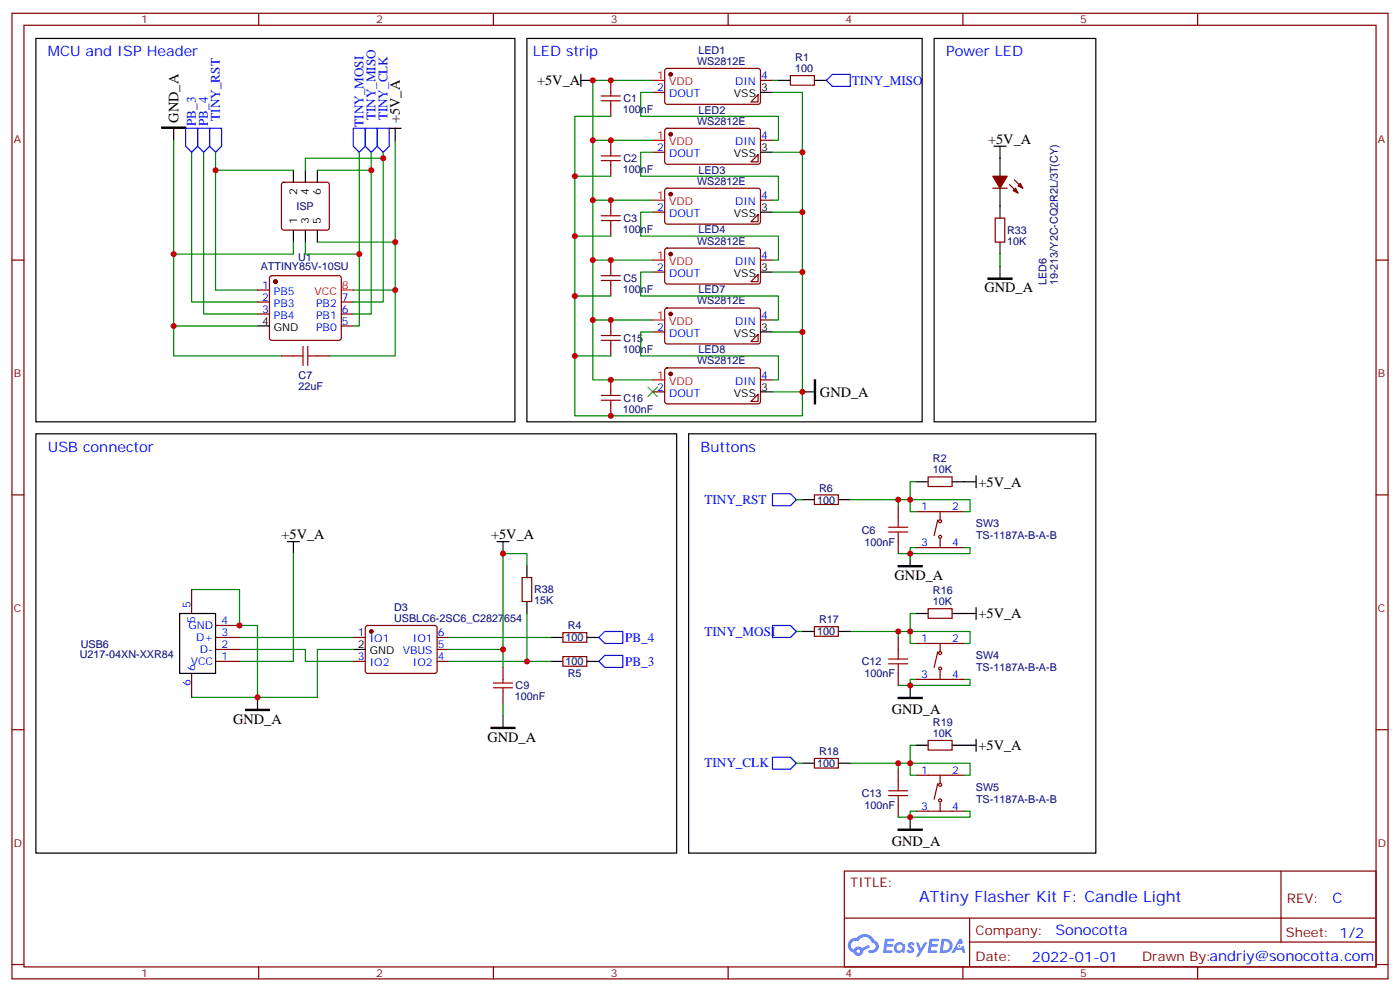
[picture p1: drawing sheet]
<svg xmlns="http://www.w3.org/2000/svg" width="412mm" height="292mm" viewBox="0 0 412 292" stroke-linecap="round" stroke-linejoin="round" font-family="sans-serif">
<g fill="none" stroke="#870000" stroke-width=".35">
<path d="M3.5 3.9h405.4v284.4h-405.4zM7.1 7.4h398.2v277.3h-398.2zM76.2 3.9v3.5M145.3 3.9v3.5M214.5 3.9v3.5M283.6 3.9v3.5M352.8 3.9v3.5M3.5 76.6h3.6M405.3 76.6h3.6M3.5 145.7h3.6M405.3 145.7h3.6M3.5 214.9h3.6"/>
<path d="M405.3 214.9h3.6M248.7 256.5h156.6v28.2h-156.6zM377.3 256.5v20.9M248.7 270.4h156.5M285.6 277.4h119.6M285.6 270.4v14.1M3.5 284h3.6M76.2 284.7v3.6M145.3 284.7v3.6M214.5 284.7v3.6M283.6 284.7v3.6M352.8 284.7v3.6"/>
<path d="M405.3 284h3.6"/>
</g>
<g fill="#5487ff">
<path d="M267.7 277.7a1.22 1.22 0 0 1 1.7 .2l-.4 .6a.47 .47 0 0 0-.3-.4 .47 .47 0 0 0-.5 .2l.1 .2a1.14 1.14 0 0 1 .8 1.8 1.14 1.14 0 0 1-1.9 0l-.2-.2 .5-.6 .7 .5a.29 .29 0 0 0 .3-.3 .29 .29 0 0 0-.2-.3 1.04 1.04 0 0 1-.6-1.7z"/>
<path d="M260.7 276.4h2.4l.3 .2-.2 .5-1.8 .1-.1 .8h1.5l.3 .4-.3 .4h-1.6l-.2 1.1h1.7l.2 .3-.2 .3-2.6 .1z"/>
<path d="M273.8 276.4h2.4l.3 .2-.1 .5-1.8 .1-.2 .8h1.6l.3 .4-.4 .4h-1.6l-.1 1.1h1.7l.2 .3-.2 .3-2.6 .1z"/>
<path d="M282.6 276.4h.7l.3 1.3-.6 .3a.69 .69 0 0 0-1 .3 .69 .69 0 0 0 .4 .9 .69 .69 0 0 0 .9-.6l.5-.2 .6 2.2h-.8l-.2-.9h-1.8l-.5 .9h-.8z"/>
<path d="M269.8 277.5h.8l.6 1.8 1.1-1.8h.9l-2.6 4.2h-.8l.9-1.5z"/>
<path d="M277.4 276.4l-.6 4.2h1.3a2.11 2.11 0 0 0 2.5-2.1 2.11 2.11 0 0 0-2.5-2.1zM278.1 277.2a1.39 1.39 0 0 1 1.7 1.4 1.39 1.39 0 0 1-1.8 1.3h-.3z"/>
<path d="M263.7 278.1a1.54 1.54 0 0 0-.1 2.1 1.54 1.54 0 0 0 2.2 .1l.6 .3 .3-2.3-.2-.3h-.4a1.49 1.49 0 0 0-2.4 .1zM264 279.1a.94 .94 0 0 1 1.8 0 .94 .94 0 0 1-1.8 0z"/>
<path d="M250.4 276.8a2.18 2.18 0 0 0 1.1 3.7 1.44 1.44 0 0 0 1.6 .9 1.44 1.44 0 0 0 1.2-1.4l2-1-.5-.8-1.9 1a1.47 1.47 0 0 0-2.4 .4 1.39 1.39 0 0 1-.7-1.9 1.39 1.39 0 0 1 2-.5 2.12 2.12 0 0 1 2.2-1.3 2.12 2.12 0 0 1 1.9 1.7 1.14 1.14 0 0 1 1.1 1.4 1.14 1.14 0 0 1-1.7 .7 .43 .43 0 0 0-.5 .4 .43 .43 0 0 0 .4 .5 1.98 1.98 0 0 0 2.5-1.2 1.98 1.98 0 0 0-1.2-2.6 3.1 3.1 0 0 0-5.3-.6l-.9 .1zM252.3 280.1a.55 .55 0 0 1 1.1 0 .55 .55 0 0 1-1.1 0z"/>
<circle cx="282.6" cy="278.5" r=".26"/>
</g>
<g fill="none" stroke="#008700" stroke-width=".35">
<path d="M179.9 34.3h-10.6v17.6M192.3 23.7h-17.7v70.5h17.7M192.3 27.2h-3.6v7.1h40.6v7h-1.8M227.5 27.2h8.9v95.2h-67.1v-17.6M227.5 23.7h1.8M51.2 41.3v54.7h24.6M56.4 44.8v44.1h19.4M60 44.8v47.7h15.8M63.5 44.8v40.6h12.3M63.5 50.1h22.9M93.5 50.1h15.9M105.8 44.8v51.2h-1.7"/>
<path d="M109.4 44.8v47.7h-5.3M112.9 44.8v44.1h-8.8M112.9 46.6h-22.9v3.5M116.4 41.3v44.1h-12.3M174.6 41.3h17.7M174.6 58.9h17.7M179.9 51.9h-10.6v17.6M192.3 44.8h-3.6v7.1h40.6v7h-1.8M227.5 44.8h8.9M86.4 71.3v3.5h-35.2M90 71.3v3.5h15.8M93.5 71.3h22.9"/>
<path d="M174.6 76.6h17.7M179.9 69.5h-10.6v17.7h10.6M192.3 62.5h-3.6v7h40.6v7.1h-1.8M227.5 62.5h8.9M294.6 74.8v3.6M51.2 96v8.8h31.7M116.4 85.4v19.4h-19.4M169.3 87.2v17.6h10.6M174.6 94.2v17.7h17.7M192.3 80.1h-3.6v7.1h40.6v7h-1.8M192.3 97.8h-3.6v7h40.6v7.1h-1.8M227.5 80.1h8.9"/>
<path d="M227.5 97.8h8.9M227.5 115.4h8.9M234.6 147.1h1.8M250.5 147.1h17.6v3.6h1.8M264.6 147.1v1.8M269.9 141.9h-1.8v5.2h17.7v3.6h-1.8M56.4 173.6h14.2v10.6h5.2v21.2h-19.4M86.4 163v31.8h-15.8M155.2 166.5v-3.5h-7v28.2h-15.9M264.6 163h3.5v1.8M269.9 161.3h-1.8v1.7h17.7v-1.7h-1.8M70.6 191.2h19.4v3.6h14.1"/>
<path d="M70.6 187.7h33.5M104.1 191.2h-10.6v14.2h-17.7M132.3 187.7h30M132.3 194.8h30M148.2 191.2v5.3M155.2 180.7v14.1M234.6 185.9h1.8M250.5 185.9h17.6v3.6h1.8M264.6 185.9v1.8M269.9 180.7h-1.8v5.2h17.7v3.6h-1.8M148.2 207.1v3.5M264.6 201.8h3.5"/>
<path d="M269.9 200.1h-1.8v1.7h17.7v-1.7h-1.8M269.9 219.5h-1.8v5.3h17.7v3.5h-1.8M234.6 224.8h1.8M250.5 224.8h17.6v3.5h1.8M264.6 224.8v1.7M269.9 238.9h-1.8v1.7h17.7v-1.7h-1.8M264.6 240.6h3.5"/>
</g>
<g fill="none" stroke="#000" stroke-width=".35">
<path d="M10.6 11.3h141.1v112.9h-141.1zM155.2 11.3h116.4v112.9h-116.4zM275.2 11.3h47.6v112.9h-47.6zM51.2 37.8v3.5M114.7 37.8h3.5M116.4 37.8v3.5M171.1 23.7h3.5M171.1 21.9v3.5M224 27.2h3.5M229.3 23.7h3.5M239.9 23.7h3.5M86.4 50.1v3.6"/>
<path d="M90 50.1v3.6M93.5 50.1v3.6M224 44.8h3.5M292.8 43.1h3.5M294.6 43.1v8.8M294.6 55.4v8.8M86.4 67.8v3.5M90 67.8v3.5M93.5 67.8v3.5M224 62.5h3.5M294.6 71.3v3.5M294.6 78.4v3.5"/>
<path d="M75.8 96h3.6M224 80.1h3.5M224 97.8h3.5M224 115.4h3.5M236.4 115.4h3.5M10.6 127.7h188.7v123.5h-188.7zM202.8 127.7h120v123.5h-120zM84.7 159.5h3.5M86.4 159.5v3.5M146.4 159.5h3.5M148.2 159.5v3.5M236.4 147.1h3.5"/>
<path d="M246.9 147.1h3.6M269.9 141.9h3.5M280.5 141.9h7M287.5 140.1v3.5M155.2 166.5v3.6M155.2 177.1v3.6M268.1 163v3.5M287.5 178.9v3.5M52.9 180.7h10.6v17.6h-10.6zM104.1 191.2h3.5M162.3 187.7h3.5M162.3 194.8h3.5"/>
<path d="M172.9 187.7h3.5M172.9 194.8h3.5M236.4 185.9h3.5M246.9 185.9h3.6M269.9 180.7h3.5M280.5 180.7h7M75.8 205.4v3.5M148.2 210.6v3.6M268.1 201.8v3.6M269.9 219.5h3.5M280.5 219.5h7M287.5 217.7v3.5"/>
<path d="M236.4 224.8h3.5M246.9 224.8h3.6M268.1 240.6v3.6"/>
</g>
<g fill="#870000" stroke="#870000" stroke-width=".35">
<path d="M292.5 51.9h4.2l-2.1 3.5z"/>
<path d="M299.2 55.4l.7 1.4-1.5-.7z"/>
<path d="M299.9 54.7l.7-.7 .7 1.4z"/>
<circle cx="81.1" cy="82.9" r=".53"/>
<circle cx="197.6" cy="21.9" r=".53"/>
<circle cx="197.6" cy="39.5" r=".53"/>
<circle cx="197.6" cy="57.2" r=".53"/>
<circle cx="197.6" cy="74.8" r=".53"/>
<circle cx="109.4" cy="185.9" r=".53"/>
<circle cx="197.6" cy="92.5" r=".53"/>
<circle cx="197.6" cy="110.1" r=".53"/>
</g>
<g fill="none" stroke="#870000" stroke-width=".35">
<path d="M179.9 23.7v3.5M179.9 30.7v3.6M192.3 27.2h3.5M196 20.4l.5-.3 27.1 .1 .4 .6-.1 9.5-.6 .4h-27.1l-.4-.7v-9.2zM196 38l.5-.2h27.1l.4 .7-.1 9.4-.6 .5-27.1-.1-.4-.6v-9.2zM223.3 27.9v2.1h-2.1zM224 23.7h3.5M232.8 22.3h7.1v2.8h-7.1zM83.1 53.9l.5-.2h12.7l.5 .2 .2 .5v12.7l-.2 .5-.5 .2h-12.7l-.5-.3-.2-.4v-12.7zM179.9 41.3v3.5M179.9 48.4v3.5M179.9 58.9v3.6"/>
<path d="M192.3 44.8h3.5M196 55.6l.5-.2 27.1 .1 .4 .6-.1 9.5-.6 .4-27.1-.1-.4-.6v-9.2zM221.2 47.7l2.1-2.2v2.2zM224 41.3h3.5M224 58.9h3.5M292.5 55.4h4.2M297.4 54.4l2.5 2.4M298.8 53l2.5 2.4M179.9 66v3.5M179.9 76.6v3.5M192.3 62.5h3.5M196 73.3l.5-.2h27.1l.4 .7-.1 9.4-.6 .4h-27.1l-.4-.7v-9.1z"/>
<path d="M221.2 65.3l2.1-2.1v2.1zM224 76.6h3.5M293.2 64.2h2.8v7.1h-2.8zM75.8 85.4h3.6M75.8 88.9h3.6M75.8 92.5h3.6M79.6 81.4l.5-.2h19.7l.5 .2 .2 .5v17.6l-.2 .5-.5 .2h-19.7l-.5-.2-.2-.5v-17.6zM100.5 88.9h3.6M100.5 92.5h3.6M100.5 96h3.6M179.9 83.6v3.6M179.9 94.2v3.6"/>
<path d="M192.3 80.1h3.5M192.3 97.8h3.5M196 90.9l.5-.2 27.1 .1 .4 .6-.1 9.5-.6 .4-27.1-.1-.4-.6v-9.2zM223.3 80.8v2.1h-2.1zM223.3 98.5v2.1h-2.1zM224 94.2h3.5M82.9 104.8h3.5M93.5 104.8h3.5M179.9 101.3v3.5M179.9 111.9v3.5M179.9 118.9v3.5M192.3 115.4h3.5"/>
<path d="M196 108.5l.5-.2 27.1 .1 .4 .6-.1 9.5-.6 .4h-27.1l-.4-.7v-9.2zM223.3 116.1v2.1h-2.1zM224 111.9h3.5M239.9 145.7h7v2.9h-7zM264.6 148.9v3.5M264.6 159.5v3.5M269.9 150.7h14.1M273.4 140.4h7.1v2.9h-7.1zM276.2 153.1l-1 4.6M276.9 150.7v2.4M276.9 158.8v2.5M56.4 173.6v7.1"/>
<path d="M153.8 170.1h2.8v7h-2.8zM269.9 161.3h14.1M273.4 179.2h7.1v2.9h-7.1zM56.4 198.3v7.1M63.5 187.7h7.1M63.5 194.8h7.1M63.5 191.2h7.1M63.5 184.2h7.1M104.1 187.7h3.5M104.1 194.8h3.5M107.8 184.4l.5-.2h20l.5 .7-.1 13-.6 .4-20.1-.1-.4-.6v-12.7zM128.8 187.7h3.5"/>
<path d="M128.8 194.8h3.5M128.8 191.2h3.5M148.2 196.5v3.6M165.8 186.3h7.1v2.8h-7.1zM165.8 193.4h7.1v2.8h-7.1zM239.9 184.5h7v2.9h-7zM264.6 187.7v3.5M264.6 198.3v3.5M269.9 189.5h14.1M276.2 191.9l-1 4.6M276.9 189.5v2.4M276.9 197.6v2.5"/>
<path d="M148.2 203.6v3.5M269.9 200.1h14.1M273.4 218.1h7.1v2.8h-7.1zM239.9 223.3h7v2.9h-7zM264.6 226.5v3.5M264.6 237.1v3.5M269.9 238.9h14.1M269.9 228.3h14.1M276.2 230.8l-1 4.5M276.9 228.3v2.5M276.9 236.4v2.5"/>
<circle cx="276.9" cy="153.5" r=".44"/>
<circle cx="276.9" cy="158.1" r=".44"/>
<circle cx="276.9" cy="196.9" r=".44"/>
<circle cx="276.9" cy="192.3" r=".44"/>
<circle cx="276.9" cy="235.7" r=".44"/>
<circle cx="276.9" cy="231.1" r=".44"/>
</g>
<path d="M192.3 23.7h3.5M192.3 41.3h3.5M192.3 58.9h3.5M192.3 76.6h3.5M100.5 85.4h3.6M192.3 94.2h3.5M192.3 111.9h3.5" fill="none" stroke="#f00" stroke-width=".35"/>
<g fill="none" stroke="#a10000" stroke-width=".35">
<path d="M177.1 28.3h5.6M177.1 29.7h5.6M179.9 27.2v1.1M179.9 29.7v1M177.1 45.9h5.6M177.1 47.3h5.6M179.9 44.8v1.1M179.9 47.3v1.1M177.1 63.5h5.6M177.1 64.9h5.6M179.9 62.5v1M179.9 64.9v1.1"/>
<path d="M177.1 81.2h5.6M177.1 82.6h5.6M177.1 98.8h5.6M179.9 80.1v1.1M179.9 82.6v1M179.9 97.8v1M86.4 104.8h2.9M89.3 102v5.6M90.7 104.8h2.8M90.7 102v5.6M177.1 100.2h5.6M177.1 116.5h5.6"/>
<path d="M177.1 117.9h5.6M179.9 100.2v1.1M179.9 115.4v1.1M179.9 117.9v1M261.8 156.7h5.6M261.8 155.3h5.6M264.6 152.4v2.9M264.6 156.7v2.8M261.8 195.5h5.6M261.8 194.1h5.6M264.6 191.2v2.9M264.6 195.5v2.8"/>
<path d="M145.3 201.1h5.7M145.3 202.5h5.7M148.2 200.1v1M148.2 202.5v1.1M261.8 234.3h5.6M261.8 232.9h5.6M264.6 230v2.9M264.6 234.3v2.8"/>
</g>
<path d="M54.7 37.8h3.5v5.3l-1.8 1.7-1.7-1.7zM58.2 37.8h3.5v5.3l-1.7 1.7-1.8-1.7zM61.7 37.8h3.6v5.3l-1.8 1.7-1.8-1.7zM104.1 37.8h3.5v5.3l-1.8 1.7-1.7-1.7zM107.6 37.8h3.5v5.3l-1.7 1.7-1.8-1.7zM111.1 37.8h3.6v5.3l-1.8 1.7-1.8-1.7zM243.4 23.7l1.8-1.8h5.3v3.5h-5.3zM227.5 145.4h5.3l1.8 1.7-1.8 1.8h-5.3zM176.4 194.8l1.8-1.8h5.2v3.5h-5.2zM176.4 187.7l1.8-1.8h5.2v3.6h-5.2zM227.5 184.2h5.3l1.8 1.7-1.8 1.8h-5.3zM227.5 223h5.3l1.8 1.8-1.8 1.7h-5.3z" fill="none" stroke="#00f" stroke-width=".35"/>
<path d="M190.9 114l2.8 2.8M193.7 114l-2.8 2.8" fill="none" stroke="#3c3" stroke-width=".35"/>
<path d="M47.6 37.4h7.1v.4h-7.1zM291 81.9h7.1v.3h-7.1zM239.9 111.9h.3v7h-.3zM264.6 166.5h7v.4h-7zM72.3 208.9h7.1v.3h-7.1zM144.6 214.2h7.1v.3h-7.1zM264.6 205.4h7v.3h-7zM264.6 244.2h7v.3h-7z" fill="#000" stroke="#000" stroke-width=".35"/>
<g fill="#c00">
<circle cx="174.6" cy="23.7" r=".88"/>
<circle cx="174.6" cy="41.3" r=".88"/>
<circle cx="174.6" cy="58.9" r=".88"/>
<circle cx="179.9" cy="23.7" r=".88"/>
<circle cx="179.9" cy="41.3" r=".88"/>
<circle cx="179.9" cy="58.9" r=".88"/>
<circle cx="179.9" cy="76.6" r=".88"/>
<circle cx="169.3" cy="69.5" r=".88"/>
<circle cx="169.3" cy="51.9" r=".88"/>
<circle cx="105.8" cy="74.8" r=".88"/>
<circle cx="116.4" cy="71.3" r=".88"/>
<circle cx="63.5" cy="50.1" r=".88"/>
<circle cx="109.4" cy="50.1" r=".88"/>
<circle cx="112.9" cy="46.6" r=".88"/>
<circle cx="51.2" cy="74.8" r=".88"/>
<circle cx="236.4" cy="44.8" r=".88"/>
<circle cx="236.4" cy="62.5" r=".88"/>
<circle cx="236.4" cy="80.1" r=".88"/>
<circle cx="116.4" cy="85.4" r=".88"/>
<circle cx="51.2" cy="96" r=".88"/>
<circle cx="148.2" cy="163" r=".88"/>
<circle cx="148.2" cy="191.2" r=".88"/>
<circle cx="155.2" cy="194.8" r=".88"/>
<circle cx="268.1" cy="147.1" r=".88"/>
<circle cx="264.6" cy="147.1" r=".88"/>
<circle cx="70.6" cy="184.2" r=".88"/>
<circle cx="75.8" cy="205.4" r=".88"/>
<circle cx="264.6" cy="185.9" r=".88"/>
<circle cx="268.1" cy="185.9" r=".88"/>
<circle cx="268.1" cy="163" r=".88"/>
<circle cx="268.1" cy="201.8" r=".88"/>
<circle cx="268.1" cy="240.6" r=".88"/>
<circle cx="268.1" cy="224.8" r=".88"/>
<circle cx="264.6" cy="224.8" r=".88"/>
<circle cx="169.3" cy="87.2" r=".88"/>
<circle cx="174.6" cy="76.6" r=".88"/>
<circle cx="179.9" cy="94.2" r=".88"/>
<circle cx="236.4" cy="97.8" r=".88"/>
<circle cx="169.3" cy="104.8" r=".88"/>
<circle cx="179.9" cy="122.4" r=".88"/>
<circle cx="174.6" cy="94.2" r=".88"/>
<circle cx="179.9" cy="111.9" r=".88"/>
<circle cx="236.4" cy="115.4" r=".88"/>
</g>
<text font-size="4.6" fill="#00f" x="270.8" y="265.5">ATtiny Flasher Kit F: Candle Light</text>
<g font-size="4.2" fill="#00f">
<text x="14.1" y="16.6">MCU and ISP Header</text>
<text x="157" y="16.6">LED strip</text>
<text x="278.7" y="16.6">Power LED</text>
<text x="14.1" y="133">USB connector</text>
<text x="206.4" y="133">Buttons</text>
<text x="392.5" y="265.8">C</text>
<text x="310.9" y="275.3">Sonocotta</text>
<text x="304" y="283.1">2022-01-01</text>
</g>
<g font-size="4.2">
<text x="158.2" y="25.1">+5V_A</text>
<text x="52.5" y="36.1" transform="rotate(-90 52.5 36.1)">GND_A</text>
<text x="117.8" y="36.3" transform="rotate(-90 117.8 36.3)">+5V_A</text>
<text x="291" y="42.4">+5V_A</text>
<text x="290" y="86.1">GND_A</text>
<text x="241.5" y="116.8">GND_A</text>
<text x="288.2" y="143.3">+5V_A</text>
<text x="82.9" y="158.8">+5V_A</text>
<text x="144.6" y="158.8">+5V_A</text>
<text x="263.5" y="170.8">GND_A</text>
<text x="288.2" y="182.1">+5V_A</text>
<text x="68.7" y="213.2">GND_A</text>
<text x="262.7" y="210.3">GND_A</text>
<text x="143.6" y="218.4">GND_A</text>
<text x="288.2" y="220.9">+5V_A</text>
<text x="262.7" y="249.1">GND_A</text>
</g>
<g font-size="3.9" fill="#00f">
<text x="250.9" y="24.9">TINY_MISO</text>
<text x="64.8" y="35.5" transform="rotate(-90 64.8 35.5)">TINY_RST</text>
<text x="110.6" y="35.5" transform="rotate(-90 110.6 35.5)">TINY_MISO</text>
<text x="114.1" y="35.5" transform="rotate(-90 114.1 35.5)">TINY_CLK</text>
<text x="57.7" y="37.1" transform="rotate(-90 57.7 37.1)">PB_3</text>
<text x="61.2" y="37.1" transform="rotate(-90 61.2 37.1)">PB_4</text>
<text x="107.1" y="37.4" transform="rotate(-90 107.1 37.4)">TINY_MOSI</text>
<text x="207.5" y="148.3">TINY_RST</text>
<text x="184.1" y="189">PB_4</text>
<text x="207.5" y="187.1">TINY_MOSI</text>
<text x="184.1" y="196">PB_3</text>
<text x="207.5" y="225.9">TINY_CLK</text>
</g>
<g font-size="3.9" fill="#800">
<text x="250.5" y="261.1">TITLE:</text>
<text x="379.1" y="265.8">REV:</text>
<text x="287.4" y="275.3">Company:</text>
<text x="378.7" y="275.9">Sheet: 1/2</text>
<text x="287.4" y="283">Date:</text>
<text x="336.4" y="283.1">Drawn By:andriy@sonocotta.com</text>
</g>
<g font-size="3.2" fill="#800">
<text x="41.6" y="6.9">1</text>
<text x="110.8" y="6.9">2</text>
<text x="179.9" y="6.9">3</text>
<text x="249.1" y="6.9">4</text>
<text x="318.2" y="6.9">5</text>
<text x="4.1" y="42">A</text>
<text x="405.9" y="42">A</text>
<text x="4.1" y="111.2">B</text>
<text x="405.9" y="111.2">B</text>
<text x="4.1" y="180.3">C</text>
<text x="405.9" y="180.3">C</text>
<text x="4.1" y="249.4">D</text>
<text x="405.9" y="249.4">D</text>
<text x="41.6" y="287.7">1</text>
<text x="110.8" y="287.7">2</text>
<text x="179.9" y="287.7">3</text>
<text x="249.1" y="287.7">4</text>
<text x="318.2" y="287.7">5</text>
</g>
<g font-size="3.2" fill="#000080">
<text x="205.7" y="15.8">LED1</text>
<text x="205.3" y="19.1">WS2812E</text>
<text x="234.3" y="21.2">100</text>
<text x="234.3" y="18">R1</text>
<text x="183.4" y="33.3">100nF</text>
<text x="183.6" y="30">C1</text>
<text x="205.7" y="33.5">LED2</text>
<text x="205.3" y="36.7">WS2812E</text>
<text x="183.6" y="47.7">C2</text>
<text x="183.4" y="50.9">100nF</text>
<text x="205.7" y="51.1">LED3</text>
<text x="205.3" y="54.4">WS2812E</text>
<text x="87.3" y="61.9">ISP</text>
<text x="183.6" y="65.3">C3</text>
<text x="183.4" y="68.6">100nF</text>
<text x="205.7" y="68.7">LED4</text>
<text x="296.7" y="68.8">R33</text>
<text x="87.8" y="76.9">U1</text>
<text x="205.3" y="72">WS2812E</text>
<text x="296.7" y="72.1">10K</text>
<text x="76.8" y="79.6">ATTINY85V-10SU</text>
<text x="183.6" y="83">C5</text>
<text x="308.3" y="84" transform="rotate(-90 308.3 84)">LED6</text>
<text x="311.6" y="84" transform="rotate(-90 311.6 84)">19-213/Y2C-CQ2R2L/3T(CY)</text>
<text x="183.4" y="86.2">100nF</text>
<text x="205.3" y="89.6">WS2812E</text>
<text x="205.7" y="86.4">LED7</text>
<text x="183.6" y="100.6">C15</text>
<text x="183.4" y="103.9">100nF</text>
<text x="205.3" y="107.3">WS2812E</text>
<text x="205.7" y="104">LED8</text>
<text x="88" y="111.5">C7</text>
<text x="88" y="114.8">22uF</text>
<text x="183.6" y="118.2">C16</text>
<text x="183.4" y="121.5">100nF</text>
<text x="274.8" y="136.2">R2</text>
<text x="274.8" y="139.4">10K</text>
<text x="240.7" y="148.3">100</text>
<text x="241.3" y="144.8">R6</text>
<text x="287.5" y="155.3">SW3</text>
<text x="253.9" y="157.1">C6</text>
<text x="254.6" y="160.7">100nF</text>
<text x="287.5" y="158.9">TS-1187A-B-A-B</text>
<text x="116.1" y="179.9">D3</text>
<text x="157.3" y="177.9">15K</text>
<text x="157.3" y="174.7">R38</text>
<text x="274.8" y="178.2">10K</text>
<text x="274.8" y="175">R16</text>
<text x="116.1" y="183.1">USBLC6-2SC6_C2827654</text>
<text x="167.2" y="185.3">R4</text>
<text x="241.3" y="183.6">R17</text>
<text x="23.8" y="190.7">USB6</text>
<text x="166.6" y="188.9">100</text>
<text x="240.7" y="187.1">100</text>
<text x="23.5" y="193.8">U217-04XN-XXR84</text>
<text x="166.6" y="195.9">100</text>
<text x="253.9" y="196">C12</text>
<text x="287.5" y="194.1">SW4</text>
<text x="287.5" y="197.7">TS-1187A-B-A-B</text>
<text x="151.9" y="202.9">C9</text>
<text x="167.2" y="199.4">R5</text>
<text x="254.6" y="199.5">100nF</text>
<text x="151.7" y="206.2">100nF</text>
<text x="274.8" y="213.8">R19</text>
<text x="274.8" y="217">10K</text>
<text x="240.7" y="225.9">100</text>
<text x="241.3" y="222.4">R18</text>
<text x="287.5" y="232.9">SW5</text>
<text x="253.9" y="234.8">C13</text>
<text x="254.6" y="238.3">100nF</text>
<text x="287.5" y="236.5">TS-1187A-B-A-B</text>
</g>
<g font-size="3.2" fill="#f00">
<text x="193.6" y="23.3">1</text>
<text x="197.1" y="25.1">VDD</text>
<text x="193.6" y="41">1</text>
<text x="197.1" y="42.7">VDD</text>
<text x="193.6" y="58.6">1</text>
<text x="197.1" y="60.4">VDD</text>
<text x="193.6" y="76.2">1</text>
<text x="197.1" y="78">VDD</text>
<text x="92.6" y="86.8">VCC</text>
<text x="100.7" y="85.1">8</text>
<text x="193.6" y="93.9">1</text>
<text x="197.1" y="95.6">VDD</text>
<text x="193.6" y="111.5">1</text>
<text x="197.1" y="113.3">VDD</text>
</g>
<g font-size="3.2" fill="#00f">
<text x="224.2" y="23.3">4</text>
<text x="193.6" y="26.8">2</text>
<text x="197.1" y="28.6">DOUT</text>
<text x="216.6" y="25.1">DIN</text>
<text x="224.2" y="41">4</text>
<text x="193.6" y="44.5">2</text>
<text x="197.1" y="46.2">DOUT</text>
<text x="216.6" y="42.7">DIN</text>
<text x="224.2" y="58.6">4</text>
<text x="193.6" y="62.1">2</text>
<text x="197.1" y="63.9">DOUT</text>
<text x="216.6" y="60.4">DIN</text>
<text x="216.6" y="78">DIN</text>
<text x="224.2" y="76.2">4</text>
<text x="193.6" y="79.8">2</text>
<text x="197.1" y="81.5">DOUT</text>
<text x="77.2" y="85.1">1</text>
<text x="77.2" y="88.6">2</text>
<text x="80.7" y="86.8">PB5</text>
<text x="100.7" y="88.6">7</text>
<text x="77.2" y="92.1">3</text>
<text x="80.7" y="90.3">PB3</text>
<text x="80.7" y="93.9">PB4</text>
<text x="93.1" y="93.9">PB1</text>
<text x="93.1" y="90.3">PB2</text>
<text x="100.7" y="95.6">5</text>
<text x="100.7" y="92.1">6</text>
<text x="216.6" y="95.6">DIN</text>
<text x="224.2" y="93.9">4</text>
<text x="93.1" y="97.4">PB0</text>
<text x="193.6" y="97.4">2</text>
<text x="197.1" y="99.2">DOUT</text>
<text x="216.6" y="113.3">DIN</text>
<text x="224.2" y="111.5">4</text>
<text x="193.6" y="115">2</text>
<text x="197.1" y="116.8">DOUT</text>
<text x="271.4" y="150.3">1</text>
<text x="280.5" y="150.3">2</text>
<text x="271.4" y="160.9">3</text>
<text x="280.5" y="160.9">4</text>
<text x="56.1" y="178.9" transform="rotate(-90 56.1 178.9)">5</text>
<text x="55.5" y="185.2">GND</text>
<text x="57.5" y="183.4" transform="rotate(-90 57.5 183.4)">5</text>
<text x="65.3" y="183.8">4</text>
<text x="57.8" y="188.8">D+</text>
<text x="65.3" y="190.9">2</text>
<text x="65.3" y="187.4">3</text>
<text x="105.4" y="187.4">1</text>
<text x="108.9" y="189.1">IO1</text>
<text x="121.6" y="189.1">IO1</text>
<text x="128.9" y="190.9">5</text>
<text x="128.9" y="187.4">6</text>
<text x="271.4" y="189.1">1</text>
<text x="280.5" y="189.1">2</text>
<text x="56.2" y="195.8">VCC</text>
<text x="57.5" y="197.6" transform="rotate(-90 57.5 197.6)">6</text>
<text x="58.9" y="192.3">D-</text>
<text x="65.3" y="194.4">1</text>
<text x="105.4" y="194.4">3</text>
<text x="108.9" y="196.2">IO2</text>
<text x="118.6" y="192.7">VBUS</text>
<text x="121.6" y="196.2">IO2</text>
<text x="128.9" y="194.4">4</text>
<text x="56.1" y="202.1" transform="rotate(-90 56.1 202.1)">6</text>
<text x="271.4" y="199.7">3</text>
<text x="280.5" y="199.7">4</text>
<text x="271.4" y="227.9">1</text>
<text x="280.5" y="227.9">2</text>
<text x="271.4" y="238.5">3</text>
<text x="280.5" y="238.5">4</text>
</g>
<g font-size="3.2">
<text x="216.2" y="28.6">VSS</text>
<text x="224.2" y="26.8">3</text>
<text x="216.2" y="46.2">VSS</text>
<text x="224.2" y="44.5">3</text>
<text x="87.5" y="57.4" transform="rotate(-90 87.5 57.4)">2</text>
<text x="91" y="57.4" transform="rotate(-90 91 57.4)">4</text>
<text x="94.5" y="57.4" transform="rotate(-90 94.5 57.4)">6</text>
<text x="216.2" y="63.9">VSS</text>
<text x="224.2" y="62.1">3</text>
<text x="87.5" y="66" transform="rotate(-90 87.5 66)">1</text>
<text x="91" y="66" transform="rotate(-90 91 66)">3</text>
<text x="94.5" y="66" transform="rotate(-90 94.5 66)">5</text>
<text x="216.2" y="81.5">VSS</text>
<text x="224.2" y="79.8">3</text>
<text x="77.2" y="95.6">4</text>
<text x="80.7" y="97.4">GND</text>
<text x="216.2" y="99.2">VSS</text>
<text x="224.2" y="97.4">3</text>
<text x="216.2" y="116.8">VSS</text>
<text x="224.2" y="115">3</text>
<text x="105.4" y="190.9">2</text>
<text x="108.9" y="192.7">GND</text>
</g>
</svg>
